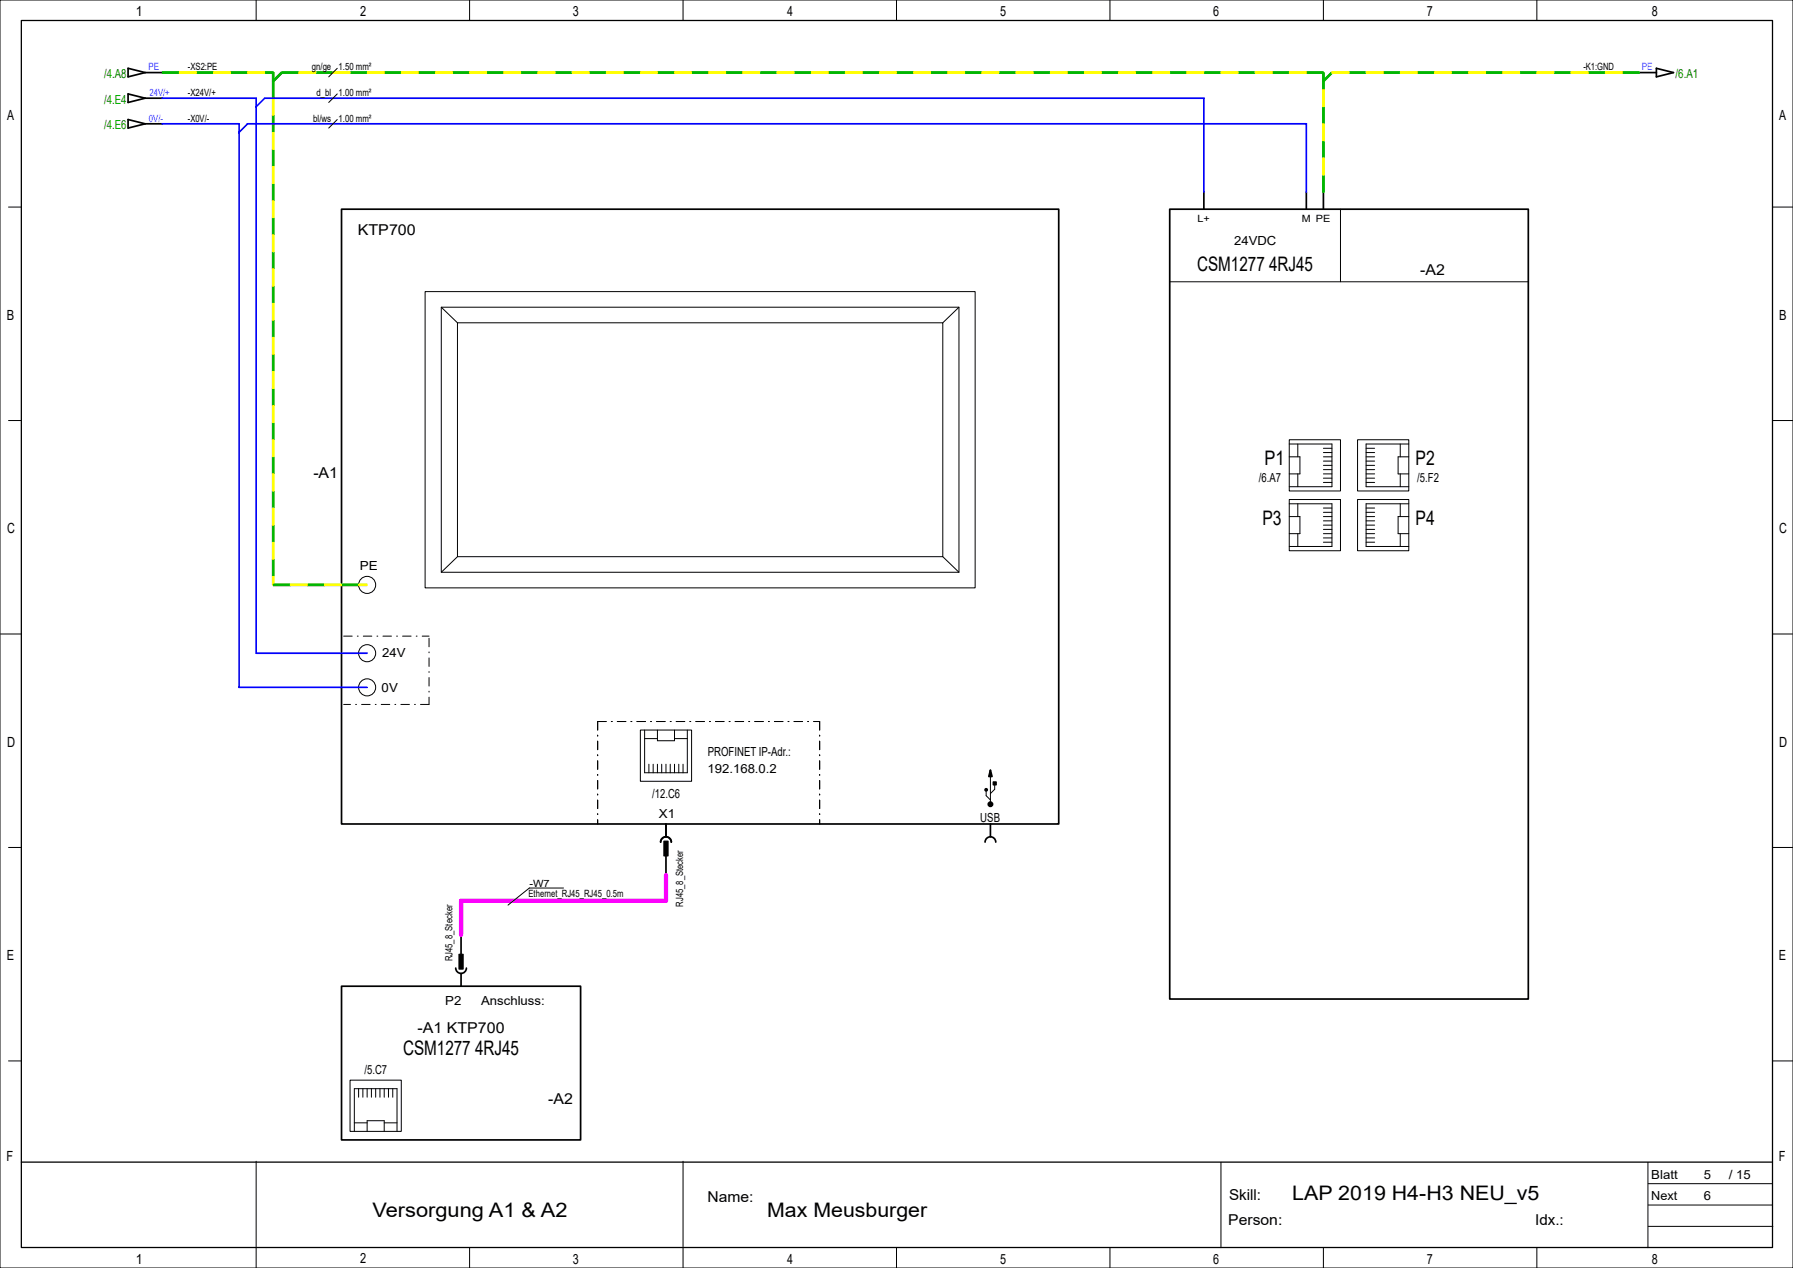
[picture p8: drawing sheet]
<svg xmlns="http://www.w3.org/2000/svg" width="420mm" height="297mm" viewBox="0 0 420 297" stroke-linecap="round" stroke-linejoin="round" font-family="sans-serif">
<g fill="none" stroke="#000" stroke-width=".23">
<path d="M0 0h420v297h-420zM60 0v4.8M79 16l-2 2M110 0v4.8M160 0v4.8M210 0v4.8M260 0v4.8M310 0v4.8M360 0v4.8M79 22l-2 2M79 28l-2 2M2 48.5h2.9"/>
<path d="M314 49v17M415.2 48.5h4.8M99.6 68.3h128.8v69.4h-128.8zM103.4 72h121.2v62h-121.2zM103.4 72l3.8 3.6M107.2 75.6h113.6v54.8h-113.6zM224.6 72l-3.8 3.6M274 66h84M2 98.5h2.9M415.2 98.5h4.8M302 117h12v12h-12zM302 103h12v12h-12z"/>
<path d="M302 104h10v10h-10M302 107h2.5v4h-2.5M302 118h10v10h-10M304 104v3M304 111v3M304 118v3M310 107h2M310 111h2M310 119h2M310 109h2M310 113h2M310 105h2"/>
<path d="M310 106h2M310 108h2M310 110h2M310 112h2M318 103h12v12h-12zM318 117h12v12h-12zM320 107h2M320 111h2M320 119h2M320 109h2M320 113h2M320 105h2"/>
<path d="M320 106h2M320 108h2M320 110h2M320 112h2M328 104v3M328 111v3M328 118v3M330 104h-10v10h10M330 118h-10v10h10M330 107h-2.5v4h2.5M107.2 130.4l-3.8 3.6M220.8 130.4l3.8 3.6"/>
<path d="M302 121h2.5v4h-2.5M304 125v3M310 121h2M310 125h2M310 123h2M310 127h2M310 120h2M310 122h2M310 124h2M310 126h2M320 121h2M320 125h2"/>
<path d="M320 123h2M320 127h2M320 120h2M320 122h2M320 124h2M320 126h2M328 125v3M330 121h-2.5v4h2.5M.1 148.5h4.8M415.2 148.5h4.7M150 171h12v12h-12zM151 171v10h10v-10"/>
<path d="M151 173h3M152 179v2M153 179v2M154 171v2.5h4v-2.5M154 179v2M155 179v2M156 179v2M157 179v2M158 173h3M158 179v2M159 179v2M160 179v2"/>
<path d="M2 198.5h2.9M231 185.4v1l1 1M232 180.4v8M233 183.9v1l-1 1M415.2 198.5h4.8M132 208h-8l-5 4M2 248.5h2.9M82 253h12v12h-12zM84 255v2M85 255v2M86 255v2M87 255v2"/>
<path d="M88 255v2M89 255v2M90 255v2M91 255v2M92 255v2M415.2 248.5h4.8M60 272v20M83 265v-10h10v10M83 263h3M86 265v-2.5h4v2.5M90 263h3M160 272v20"/>
<path d="M286 272.3v20M386 272.3v20M386.1 277.3h29.1M60 292.2v4.8M110 292.2v4.8M160 292.2v4.8M210 292.2v4.8M260 292.2v4.8M310 292.2v4.8M360 292.2v4.8M386.1 287.3h29.2M386.1 282.3h29.1"/>
<circle cx="86" cy="137" r="2"/>
<circle cx="86" cy="153" r="2"/>
<circle cx="86" cy="161" r="2"/>
</g>
<path d="M5 4.8h410.2v287.4h-410.2zM5 272.2h410" fill="none" stroke="#000" stroke-width=".3"/>
<path d="M80.5 149h20M100.5 149.5v15.5M100.5 165h-20M140 169h52M140 169v24M192 169v24" fill="none" stroke="#000" stroke-width=".23" stroke-dasharray="2 1.2 .2 1.2"/>
<g fill="none" stroke="#000" stroke-width=".4">
<path d="M30 16l4 1-4 1zM34 17h4M384 17h4M388 16l4 1-4 1zM30 22l4 1-4 1zM30 28l4 1-4 1zM34 23h4M34 29h4M80 49h168v144h-168zM274 49h84v185h-84zM282 45v4M306 45v4"/>
<path d="M310 45v4M154.7 197.3a1.25 1.25 0 0 1 1.3-1.3 1.25 1.25 0 0 1 1.2 1.3M156 193v3M230.7 197.3a1.25 1.25 0 0 1 1.3-1.3 1.25 1.25 0 0 1 1.2 1.3M232 193v3M108 219v4.5M156 200.5v4.5M80 231h56v36h-56zM106.7 226.8a1.25 1.25 0 0 0 1.3 1.2 1.25 1.25 0 0 0 1.2-1.2M108 228v3"/>
</g>
<g fill="#000" stroke="#000" stroke-width=".4">
<path d="M232 180.4l.4 1.5h-.8z"/>
<circle cx="231" cy="185" r=".25"/>
<circle cx="232" cy="188.4" r=".5"/>
</g>
<g fill="#000" stroke="#000" stroke-width=".23">
<path d="M155.5 197h1v3.5h-1z" fill-rule="evenodd"/>
<path d="M232.6 183.1h.8v.8h-.8z" fill-rule="evenodd"/>
<path d="M107.5 223.5h1v3.5h-1z" fill-rule="evenodd"/>
</g>
<path d="M38 23h22v130h26M38 29h18v132h30M56 31l2-2h248v16M60 25l2-2h220v22" fill="none" stroke="#00f" stroke-width=".4"/>
<g fill="none" stroke="#00b600" stroke-width=".23">
<path d="M38 17h4M38 16.9h4M38 17.1h4M38 17.2h4M38 16.8h4M46 17h4M46 16.9h4M46 17.1h4M46 17.2h4M46 16.8h4M54 17h4M54 16.9h4"/>
<path d="M54 17.1h4M54 17.2h4M54 16.8h4M62 17h2v6M62 16.9h2M62 17.1h2M62 17.2h2M62 16.8h2M63.8 17v6M63.9 17v6M64.1 17v6M64.2 17v6"/>
<path d="M65.9 16.9l-2 1.9M65.9 16.9l-2 2M66 16.9h4M66 17.1h4M66 17.2h4M66 16.8h4M66.1 17.1l-2 2M66.1 17.1l-1.9 2M70 17h-4l-2 2M74 17h4M74 16.9h4M74 17.1h4"/>
<path d="M74 17.2h4M74 16.8h4M82 17h4M82 16.9h4M82 17.1h4M82 17.2h4M82 16.8h4M90 17h4M90 16.9h4M90 17.1h4M90 17.2h4M90 16.8h4"/>
<path d="M98 17h4M98 16.9h4M98 17.1h4M98 17.2h4M98 16.8h4M106 17h4M106 16.9h4M106 17.1h4M106 17.2h4M106 16.8h4M114 17h4M114 16.9h4"/>
<path d="M114 17.1h4M114 17.2h4M114 16.8h4M122 17h4M122 16.9h4M122 17.1h4M122 17.2h4M122 16.8h4M130 17h4M130 16.9h4M130 17.1h4M130 17.2h4"/>
<path d="M130 16.8h4M138 17h4M138 16.9h4M138 17.1h4M138 17.2h4M138 16.8h4M146 17h4M146 16.9h4M146 17.1h4M146 17.2h4M146 16.8h4M154 17h4"/>
<path d="M154 16.9h4M154 17.1h4M154 17.2h4M154 16.8h4M162 17h4M162 16.9h4M162 17.1h4M162 17.2h4M162 16.8h4M170 17h4M170 16.9h4M170 17.1h4"/>
<path d="M170 17.2h4M170 16.8h4M178 17h4M178 16.9h4M178 17.1h4M178 17.2h4M178 16.8h4M186 17h4M186 16.9h4M186 17.1h4M186 17.2h4M186 16.8h4"/>
<path d="M194 17h4M194 16.9h4M194 17.1h4M194 17.2h4M194 16.8h4M202 17h4M202 16.9h4M202 17.1h4M202 17.2h4M202 16.8h4M210 17h4M210 16.9h4"/>
<path d="M210 17.1h4M210 17.2h4M210 16.8h4M218 17h4M218 16.9h4M218 17.1h4M218 17.2h4M218 16.8h4M226 17h4M226 16.9h4M226 17.1h4M226 17.2h4"/>
<path d="M226 16.8h4M234 17h4M234 16.9h4M234 17.1h4M234 17.2h4M234 16.8h4M242 17h4M242 16.9h4M242 17.1h4M242 17.2h4M242 16.8h4M250 17h4"/>
<path d="M250 16.9h4M250 17.1h4M250 17.2h4M250 16.8h4M258 17h4M258 16.9h4M258 17.1h4M258 17.2h4M258 16.8h4M266 17h4M266 16.9h4M266 17.1h4"/>
<path d="M266 17.2h4M266 16.8h4M274 17h4M274 16.9h4M274 17.1h4M274 17.2h4M274 16.8h4M282 17h4M282 16.9h4M282 17.1h4M282 17.2h4M282 16.8h4"/>
<path d="M290 17h4M290 16.9h4M290 17.1h4M290 17.2h4M290 16.8h4M298 17h4M298 16.9h4M298 17.1h4M298 17.2h4M298 16.8h4M306 17h4v4M306 16.9h4"/>
<path d="M306 17.1h4M306 17.2h4M306 16.8h4M309.8 17v4M309.9 17v4M310.1 17v4M310.2 17v4M311.9 16.9l-2 1.9M311.9 16.9l-2 2M312 17l-2 2M312.1 17.1l-2 2M312.1 17.1l-1.9 2"/>
<path d="M316 17h4M316 16.9h4M316 17.1h4M316 17.2h4M316 16.8h4M324 17h4M324 16.9h4M324 17.1h4M324 17.2h4M324 16.8h4M332 17h4M332 16.9h4"/>
<path d="M332 17.1h4M332 17.2h4M332 16.8h4M340 17h4M340 16.9h4M340 17.1h4M340 17.2h4M340 16.8h4M348 17h4M348 16.9h4M348 17.1h4M348 17.2h4"/>
<path d="M348 16.8h4M356 17h4M356 16.9h4M356 17.1h4M356 17.2h4M356 16.8h4M364 17h4M364 16.9h4M364 17.1h4M364 17.2h4M364 16.8h4M372 17h4"/>
<path d="M372 16.9h4M372 17.1h4M372 17.2h4M372 16.8h4M380 17h4M380 16.9h4M380 17.1h4M380 17.2h4M380 16.8h4M63.8 27v4M63.8 35v4M63.9 27v4"/>
<path d="M63.9 35v4M64 27v4M64 35v4M64.1 27v4M64.1 35v4M64.2 27v4M64.2 35v4M309.8 25v4M309.8 33v4M309.9 25v4M309.9 33v4M310 25v4"/>
<path d="M310 33v4M310.1 25v4M310.1 33v4M310.2 25v4M310.2 33v4M63.8 43v4M63.8 51v4M63.8 59v4M63.9 43v4M63.9 51v4M63.9 59v4M64 43v4"/>
<path d="M64 51v4M64 59v4M64.1 43v4M64.1 51v4M64.1 59v4M64.2 43v4M64.2 51v4M64.2 59v4M309.8 41v4M309.9 41v4M310 41v4M310.1 41v4"/>
<path d="M310.2 41v4M63.8 67v4M63.8 75v4M63.9 67v4M63.9 75v4M64 67v4M64 75v4M64.1 67v4M64.1 75v4M64.2 67v4M64.2 75v4M63.8 83v4"/>
<path d="M63.8 91v4M63.8 99v4M63.9 83v4M63.9 91v4M63.9 99v4M64 83v4M64 91v4M64 99v4M64.1 83v4M64.1 91v4M64.1 99v4M64.2 83v4"/>
<path d="M64.2 91v4M64.2 99v4M63.8 107v4M63.8 115v4M63.9 107v4M63.9 115v4M64 107v4M64 115v4M64.1 107v4M64.1 115v4M64.2 107v4M64.2 115v4"/>
<path d="M63.8 123v4M63.8 131v4M63.9 123v4M63.9 131v4M64 123v4M64 131v4M64 137h4M64 136.9h4M64 137.1h4M64 137.2h4M64 136.8h4M64.1 123v4"/>
<path d="M64.1 131v4M64.2 123v4M64.2 131v4M72 137h4M72 136.9h4M72 137.1h4M72 137.2h4M72 136.8h4M80 137h4M80 136.9h4M80 137.1h4M80 137.2h4"/>
<path d="M80 136.8h4"/>
</g>
<g fill="none" stroke="#ff0" stroke-width=".23">
<path d="M42 17h4M42 16.9h4M42 17.1h4M42 17.2h4M42 16.8h4M50 17h4M50 16.9h4M50 17.1h4M50 17.2h4M50 16.8h4M58 17h4M58 16.9h4"/>
<path d="M58 17.1h4M58 17.2h4M58 16.8h4M70 17h4M70 16.9h4M70 17.1h4M70 17.2h4M70 16.8h4M78 17h4M78 16.9h4M78 17.1h4M78 17.2h4"/>
<path d="M78 16.8h4M86 17h4M86 16.9h4M86 17.1h4M86 17.2h4M86 16.8h4M94 17h4M94 16.9h4M94 17.1h4M94 17.2h4M94 16.8h4M102 17h4"/>
<path d="M102 16.9h4M102 17.1h4M102 17.2h4M102 16.8h4M110 17h4M110 16.9h4M110 17.1h4M110 17.2h4M110 16.8h4M118 17h4M118 16.9h4M118 17.1h4"/>
<path d="M118 17.2h4M118 16.8h4M126 17h4M126 16.9h4M126 17.1h4M126 17.2h4M126 16.8h4M134 17h4M134 16.9h4M134 17.1h4M134 17.2h4M134 16.8h4"/>
<path d="M142 17h4M142 16.9h4M142 17.1h4M142 17.2h4M142 16.8h4M150 17h4M150 16.9h4M150 17.1h4M150 17.2h4M150 16.8h4M158 17h4M158 16.9h4"/>
<path d="M158 17.1h4M158 17.2h4M158 16.8h4M166 17h4M166 16.9h4M166 17.1h4M166 17.2h4M166 16.8h4M174 17h4M174 16.9h4M174 17.1h4M174 17.2h4"/>
<path d="M174 16.8h4M182 17h4M182 16.9h4M182 17.1h4M182 17.2h4M182 16.8h4M190 17h4M190 16.9h4M190 17.1h4M190 17.2h4M190 16.8h4M198 17h4"/>
<path d="M198 16.9h4M198 17.1h4M198 17.2h4M198 16.8h4M206 17h4M206 16.9h4M206 17.1h4M206 17.2h4M206 16.8h4M214 17h4M214 16.9h4M214 17.1h4"/>
<path d="M214 17.2h4M214 16.8h4M222 17h4M222 16.9h4M222 17.1h4M222 17.2h4M222 16.8h4M230 17h4M230 16.9h4M230 17.1h4M230 17.2h4M230 16.8h4"/>
<path d="M238 17h4M238 16.9h4M238 17.1h4M238 17.2h4M238 16.8h4M246 17h4M246 16.9h4M246 17.1h4M246 17.2h4M246 16.8h4M254 17h4M254 16.9h4"/>
<path d="M254 17.1h4M254 17.2h4M254 16.8h4M262 17h4M262 16.9h4M262 17.1h4M262 17.2h4M262 16.8h4M270 17h4M270 16.9h4M270 17.1h4M270 17.2h4"/>
<path d="M270 16.8h4M278 17h4M278 16.9h4M278 17.1h4M278 17.2h4M278 16.8h4M286 17h4M286 16.9h4M286 17.1h4M286 17.2h4M286 16.8h4M294 17h4"/>
<path d="M294 16.9h4M294 17.1h4M294 17.2h4M294 16.8h4M302 17h4M302 16.9h4M302 17.1h4M302 17.2h4M302 16.8h4M312 17h4M312 16.9h4M312 17.1h4"/>
<path d="M312 17.2h4M312 16.8h4M320 17h4M320 16.9h4M320 17.1h4M320 17.2h4M320 16.8h4M328 17h4M328 16.9h4M328 17.1h4M328 17.2h4M328 16.8h4"/>
<path d="M336 17h4M336 16.9h4M336 17.1h4M336 17.2h4M336 16.8h4M344 17h4M344 16.9h4M344 17.1h4M344 17.2h4M344 16.8h4M352 17h4M352 16.9h4"/>
<path d="M352 17.1h4M352 17.2h4M352 16.8h4M360 17h4M360 16.9h4M360 17.1h4M360 17.2h4M360 16.8h4M368 17h4M368 16.9h4M368 17.1h4M368 17.2h4"/>
<path d="M368 16.8h4M376 17h4M376 16.9h4M376 17.1h4M376 17.2h4M376 16.8h4M63.8 23v4M63.8 31v4M63.8 39v4M63.9 23v4M63.9 31v4M63.9 39v4"/>
<path d="M64 23v4M64 31v4M64 39v4M64.1 23v4M64.1 31v4M64.1 39v4M64.2 23v4M64.2 31v4M64.2 39v4M309.8 21v4M309.8 29v4M309.8 37v4"/>
<path d="M309.9 21v4M309.9 29v4M309.9 37v4M310 21v4M310 29v4M310 37v4M310.1 21v4M310.1 29v4M310.1 37v4M310.2 21v4M310.2 29v4M310.2 37v4"/>
<path d="M63.8 47v4M63.8 55v4M63.9 47v4M63.9 55v4M64 47v4M64 55v4M64.1 47v4M64.1 55v4M64.2 47v4M64.2 55v4M63.8 63v4M63.8 71v4"/>
<path d="M63.8 79v4M63.9 63v4M63.9 71v4M63.9 79v4M64 63v4M64 71v4M64 79v4M64.1 63v4M64.1 71v4M64.1 79v4M64.2 63v4M64.2 71v4"/>
<path d="M64.2 79v4M63.8 87v4M63.8 95v4M63.9 87v4M63.9 95v4M64 87v4M64 95v4M64.1 87v4M64.1 95v4M64.2 87v4M64.2 95v4M63.8 103v4"/>
<path d="M63.8 111v4M63.8 119v4M63.9 103v4M63.9 111v4M63.9 119v4M64 103v4M64 111v4M64 119v4M64.1 103v4M64.1 111v4M64.1 119v4M64.2 103v4"/>
<path d="M64.2 111v4M64.2 119v4M63.8 127v4M63.8 135v2M63.9 127v4M63.9 135v2M64 127v4M64 135v2M64.1 127v4M64.1 135v2M64.2 127v4M64.2 135v2"/>
<path d="M68 137h4M68 136.9h4M68 137.1h4M68 137.2h4M68 136.8h4M76 137h4M76 136.9h4M76 137.1h4M76 137.2h4M76 136.8h4M84 137h2M84 136.9h2"/>
<path d="M84 137.1h2M84 137.2h2M84 136.8h2"/>
</g>
<path d="M156 205v6h-48v8" fill="none" stroke="#f0f" stroke-width="1"/>
<g font-size="4.7">
<text x="280.4" y="63.5">CSM1277 4RJ45</text>
<text x="296.2" y="109">P1</text>
<text x="331.6" y="109">P2</text>
<text x="295.7" y="123">P3</text>
<text x="331.6" y="123">P4</text>
<text x="94.4" y="247">CSM1277 4RJ45</text>
<text x="302.7" y="281">LAP 2019 H4-H3 NEU_v5</text>
<text x="87.3" y="285">Versorgung A1 &amp; A2</text>
<text x="179.7" y="285">Max Meusburger</text>
</g>
<g font-size="3.5">
<text x="83.8" y="55">KTP700</text>
<text x="332.7" y="64.5">-A2</text>
<text x="73.4" y="112">-A1</text>
<text x="97.8" y="242">-A1 KTP700</text>
<text x="128.4" y="258.5">-A2</text>
<text x="165.7" y="281.5">Name:</text>
<text x="287.9" y="281">Skill:</text>
<text x="287.7" y="287">Person:</text>
<text x="359.6" y="287">Idx.:</text>
</g>
<g font-size="3.3">
<text x="31.8" y="3.8">1</text>
<text x="84.3" y="3.7">2</text>
<text x="134.2" y="3.8">3</text>
<text x="184.4" y="3.8">4</text>
<text x="234.3" y="3.8">5</text>
<text x="284.2" y="3.8">6</text>
<text x="334.2" y="3.8">7</text>
<text x="386.9" y="3.8">8</text>
<text x="1.7" y="28.1">A</text>
<text x="416.8" y="28.1">A</text>
<text x="1.6" y="74.9">B</text>
<text x="416.7" y="74.9">B</text>
<text x="1.7" y="124.9">C</text>
<text x="416.8" y="124.9">C</text>
<text x="1.7" y="174.9">D</text>
<text x="416.8" y="174.9">D</text>
<text x="1.6" y="224.9">E</text>
<text x="416.7" y="224.9">E</text>
<text x="1.6" y="271.9">F</text>
<text x="416.7" y="271.9">F</text>
<text x="31.8" y="296">1</text>
<text x="84.3" y="295.9">2</text>
<text x="134.2" y="296">3</text>
<text x="184.4" y="296">4</text>
<text x="234.3" y="296">5</text>
<text x="284.2" y="296">6</text>
<text x="334.2" y="296">7</text>
<text x="386.9" y="296">8</text>
</g>
<g font-size="2.9" fill="#008000">
<text x="24.4" y="18.3">/4.A8</text>
<text x="392.5" y="18.3">/6.A1</text>
<text x="24.4" y="24.2">/4.E4</text>
<text x="24.4" y="30.2">/4.E6</text>
</g>
<g font-size="2.9">
<text x="289.1" y="57.5">24VDC</text>
<text x="294.9" y="113">/6.A7</text>
<text x="332" y="113">/5.F2</text>
<text x="84.3" y="133.5">PE</text>
<text x="89.5" y="154">24V</text>
<text x="89.4" y="162">0V</text>
<text x="165.8" y="177">PROFINET IP-Adr.:</text>
<text x="165.7" y="181">192.168.0.2</text>
<text x="152.8" y="187">/12.C6</text>
<text x="154.4" y="191.5">X1</text>
<text x="229.6" y="192.5">USB</text>
<text x="104.3" y="235.5">P2</text>
<text x="112.7" y="235.5">Anschluss:</text>
<text x="85.4" y="251.5">/5.C7</text>
<text x="386.8" y="281">Next</text>
<text x="386.8" y="276.3">Blatt</text>
<text x="399.2" y="276.2">5</text>
<text x="399.2" y="281.1">6</text>
<text x="405" y="276.3">/ 15</text>
</g>
<g font-size="2.3" fill="#4848ff">
<text x="34.8" y="16.5">PE</text>
<text x="384.6" y="16.5">PE</text>
<text x="35" y="22.5">24V/+</text>
<text x="34.9" y="28.5">0V/-</text>
</g>
<g font-size="2.3">
<text x="44" y="16.5">-XS2:PE</text>
<text x="73.1" y="16.5">gn/ge</text>
<text x="79.3" y="16.5">1.50 mm²</text>
<text x="370.9" y="16.5">-K1:GND</text>
<text x="44" y="22.5">-X24V/+</text>
<text x="74.1" y="22.5">d_bl</text>
<text x="79.3" y="22.5">1.00 mm²</text>
<text x="44" y="28.5">-X0V/-</text>
<text x="73.4" y="28.5">bl/ws</text>
<text x="79.3" y="28.5">1.00 mm²</text>
<text x="280.5" y="52">L+</text>
<text x="304.9" y="52">M PE</text>
<text x="124" y="207.7">-W7</text>
<text x="123.8" y="210">Ethernet_RJ45_RJ45_0.5m</text>
<text x="160" y="212.4" transform="rotate(-90 160 212.4)">RJ45_8_Stecker</text>
<text x="106" y="225.2" transform="rotate(-90 106 225.2)">RJ45_8_Stecker</text>
</g>
</svg>
